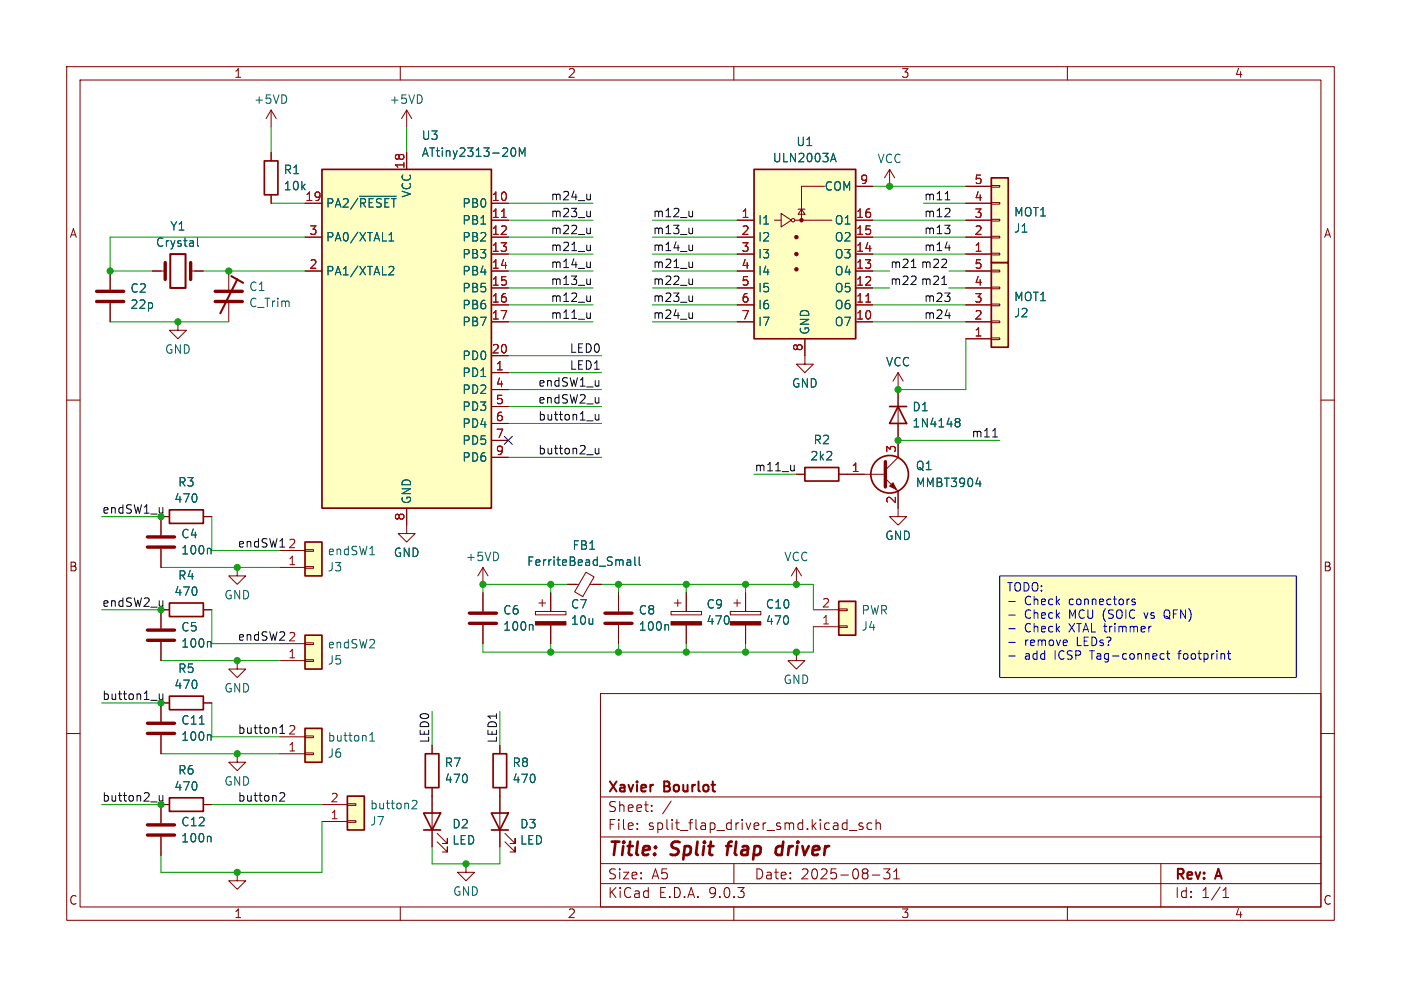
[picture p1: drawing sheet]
<svg xmlns="http://www.w3.org/2000/svg" width="210mm" height="148mm" viewBox="0 0 210 148" stroke-linecap="round" stroke-linejoin="round" font-family="sans-serif">
<g fill="none" stroke="#840000" stroke-width=".15">
<path d="M10 10h190v128h-190zM12 12h186v124h-186zM60 10v2M110 10v2M160 10v2M10 60h2M198 60h2M10 110h2M90 104h108v32h-108zM90 119.5h108M198 110h2M60 136v2"/>
<path d="M90 132.5h108M90 129.5h108M90 125.5h108M95.5 124.2v.2M95.5 123.5v.1M97.7 121.5v.2M97.7 120.8v.1M100.6 120.1l-1.3 1.9M110 136v2M110 129.5v3M127.3 124.5h1.2M129.3 123.5l-.3-.1-.2 .2v.2l.5 .2v.3h-.5"/>
<path d="M130.7 123.5l-.4-.1-.3 .3v.4l.1 .2h.6M130.8 131.2h1.1M131.3 123.5a.37 .37 0 0 1 .7 .1v.8M131.3 122.9v1.5M132.5 130.3h.9l-.5 .6a.41 .41 0 0 1 .5 .2v.4l-.1 .2-.6 .1-.2-.2M134 131.8h.8M134 130.7l.4-.4v1.5M160 136v2M174 129.5v6.5M183.3 134.6h.9M183.3 133.5l.5-.4v1.5"/>
</g>
<path d="M108.9 126.9h.7M109.2 126.5l-.2 1.7M117.3 127a.66 .66 0 0 0-1 .3v.5l.1 .3 .2 .1 .6-.1M117.4 126.2l-.2 2" fill="none" stroke="#840000" stroke-width=".4"/>
<g fill="#ffffc2">
<path d="M149.9 86.4h44.4v15.2h-44.4z"/>
<path d="M45.7 81.3h2.6v5.1h-2.6z"/>
</g>
<path d="M45.7 81.3h2.6v5.1h-2.6z" fill="none" stroke="#840000" stroke-width=".25"/>
<path d="M41.9 85.1h3.8M41.9 82.6h3.8M45.7 85h1.3v.2h-1.3zM45.7 82.4h1.3v.3h-1.3z" fill="none" stroke="#840000" stroke-width=".15"/>
<path d="M55.4 83.2h.7" fill="none" stroke="#006464" stroke-width=".15"/>
<path d="M148.6 39.4h2.5v12.7h-2.5z" fill="#ffffc2"/>
<path d="M39.6 24.1h2.1v5.1h-2.1zM148.6 39.4h2.5v12.7h-2.5z" fill="none" stroke="#840000" stroke-width=".25"/>
<g fill="none" stroke="#840000" stroke-width=".15">
<path d="M40.6 22.9v1.2M40.6 29.2v1.3M144.8 50.8h3.8M144.8 48.3h3.8M144.8 45.7h3.8M144.8 43.2h3.8M144.8 40.6h3.8M148.6 50.7h1.3v.2h-1.3zM148.6 48.1h1.3v.3h-1.3zM148.6 45.6h1.3v.2h-1.3zM148.6 43.1h1.3v.2h-1.3zM148.6 40.5h1.3v.3h-1.3z"/>
<path d="M69.8 129.5v1.3h1.3l-1.3 1.3-1.2-1.3h1.2"/>
</g>
<path d="M113 25.4h15.3v25.4h-15.3z" fill="#ffffc2"/>
<g fill="none" stroke="#840000" stroke-width=".25">
<path d="M113 25.4h15.3v25.4h-15.3zM120.6 70.1h5.1v2h-5.1zM133.3 61h2.6M134.6 61l1.3 2.5h-2.6zM25.4 90.4h5.1v2.1h-5.1z"/>
<circle cx="133.3" cy="71.1" r="2.82"/>
</g>
<g fill="none" stroke="#840000" stroke-width=".15">
<path d="M40.6 16.5l-.7 1.3M40.6 16.5l.8 1.3M40.6 16.5v2.6M110.5 33h2.5M110.5 35.6h2.5M110.5 38.1h2.5M116.1 33h1M117.1 32l1.5 1-1.5 1zM119.1 33h5.6M119.6 31.4h1M120.1 31.4l.5 .7h-1zM123.6 27.9h-3.5v5.1"/>
<path d="M128.3 33h2.5M128.3 35.6h2.5M128.3 38.1h2.5M128.3 27.9h2.5M133.3 25.4l-.7 1.3M133.3 25.4l.8 1.3M133.3 25.4v2.5M16.5 40.6v2.8M16.5 45.5v2.8M26.7 48.3v1.2h1.2l-1.2 1.3-1.3-1.3h1.3M110.5 40.6h2.5M110.5 43.2h2.5"/>
<path d="M110.5 45.7h2.5M110.5 48.3h2.5M120.6 50.8v3.8h1.3l-1.3 1.3-1.2-1.3h1.2M128.3 40.6h2.5M128.3 43.2h2.5M128.3 45.7h2.5M128.3 48.3h2.5M134.6 55.9l-.7 1.3M134.6 55.9l.8 1.3M134.6 55.9v12.7l-1.9 1.9M119.4 71.1h1.2M125.7 71.1h7"/>
<path d="M132.7 71.8l1.9 1.9v2.5M24.1 96.3v2.8M25.4 91.4h-1.3v2.8M30.5 91.4h1.2M35.6 85.1v1.3h1.2l-1.2 1.2-1.3-1.2h1.3M72.4 88.9v2.8M72.4 93.7v2.8M85.1 87.6h1.6M87.8 85.8l1.3 .7-1.7 3-1.3-.8zM88.4 87.6h1.8M92.7 88.9v2.8M92.7 93.7v2.8"/>
<path d="M100.6 91.7h4.6v.5h-4.6zM101.1 90.4h1M101.6 89.9v1M102.9 88.9v2.8M102.9 93.7v2.8M109.5 91.7h4.5v.5h-4.5zM110 90.4h1M110.5 89.9v1M111.8 88.9v2.8M111.8 93.7v2.8M119.4 97.8v1.3h1.2l-1.2 1.2-1.3-1.2h1.3M119.4 85.1l-.8 1.3"/>
<path d="M119.4 85.1l.7 1.3M119.4 85.1v2.5M24.1 105.4v2.8M24.1 110.2v2.8"/>
<circle cx="118.9" cy="33" r=".25"/>
</g>
<g fill="#840000" stroke="#840000" stroke-width=".15">
<path d="M133.3 72.9l.6-.5 .5 1z"/>
<path d="M100.6 93.2h4.6v.5h-4.6z"/>
<path d="M109.5 93.2h4.5v.5h-4.5z"/>
<circle cx="119.4" cy="35.6" r=".25"/>
<circle cx="119.4" cy="38.1" r=".25"/>
<circle cx="119.4" cy="40.4" r=".25"/>
<circle cx="120.1" cy="33" r=".25"/>
</g>
<path d="M129.8 45.3h.7" fill="none" stroke="#a90000" stroke-width=".15"/>
<g fill="none" stroke="#006464" stroke-width=".15">
<path d="M124.6 23.9h.6M124.9 23l.4 1.3M143.3 63.2l.1 .1M143.3 62.8h.4l.1 .1 .1 .2-.2 .2M143.4 63.3h.3M143.4 63.3l-.1 .1M143.7 63.3l.2 .2-.1 .4-.1 .1h-.4M146.3 72.5h.8M146.9 72.1v.9M31.5 96.2l.1 .2v.6M79.7 93.7l.2 .1v.7M94 84h.5v.8"/>
<path d="M94 84.7h.5M94.5 84.2l-.5 .2M95.2 83.5v1.1l.1 .2M95.8 83.5v1.1l.2 .2M100 93.7l.2 .1v.7M29.9 108.6h.7M31.5 110.2l.1 .1v.7"/>
</g>
<path d="M14.5 43.7h4M14.5 45.2h4M132.7 69.2v3.8M22.1 94.5h4.1M22.1 96h4.1M70.4 91.9h4M70.4 93.5h4M90.7 91.9h4M90.7 93.5h4M22.1 108.5h4.1M22.1 110h4.1" fill="none" stroke="#840000" stroke-width=".51"/>
<path d="M125.7 90.2h2.6v5.1h-2.6z" fill="#ffffc2"/>
<path d="M125.7 90.2h2.6v5.1h-2.6z" fill="none" stroke="#840000" stroke-width=".25"/>
<path d="M121.9 94h3.8M121.9 91.4h3.8M125.7 93.9h1.3v.2h-1.3zM125.7 91.3h1.3v.3h-1.3z" fill="none" stroke="#840000" stroke-width=".15"/>
<path d="M45.7 109.2h2.6v5.1h-2.6z" fill="#ffffc2"/>
<path d="M45.7 109.2h2.6v5.1h-2.6z" fill="none" stroke="#840000" stroke-width=".25"/>
<path d="M41.9 113h3.8M41.9 110.5h3.8M45.7 112.9h1.3v.3h-1.3zM45.7 110.4h1.3v.2h-1.3z" fill="none" stroke="#840000" stroke-width=".15"/>
<path d="M55.4 111.1h.7M55.4 110.2l.4-.3v1.2" fill="none" stroke="#006464" stroke-width=".15"/>
<path d="M45.7 95.3h2.6v5h-2.6z" fill="#ffffc2"/>
<path d="M45.7 95.3h2.6v5h-2.6z" fill="none" stroke="#840000" stroke-width=".25"/>
<path d="M41.9 99.1h3.8M41.9 96.5h3.8M45.7 98.9h1.3v.3h-1.3zM45.7 96.4h1.3v.2h-1.3z" fill="none" stroke="#840000" stroke-width=".15"/>
<path d="M52.1 119.4h2.5v5.1h-2.5z" fill="#ffffc2"/>
<path d="M25.4 76.5h5.1v2h-5.1zM25.4 119.6h5.1v2.1h-5.1zM25.4 104.4h5.1v2h-5.1zM52.1 119.4h2.5v5.1h-2.5zM63.8 113h2v5.1h-2zM73.9 113h2v5.1h-2zM63.5 121.9h2.5l-1.2 2.6zM63.5 124.5h2.5M73.7 121.9h2.5l-1.3 2.6zM73.7 124.5h2.5" fill="none" stroke="#840000" stroke-width=".25"/>
<g fill="none" stroke="#840000" stroke-width=".15">
<path d="M22.9 40.6h1.9M28.6 40.6h1.9M34.3 40.6v3.1M34.3 45.2v3.1M25.4 77.5h-1.3v2.8M30.5 77.5h1.2M61 78.7v1.3h1.2l-1.2 1.3-1.3-1.3h1.3M24.1 82.3v2.8M72.4 85.1l-.8 1.3M72.4 85.1l.8 1.3M72.4 85.1v2.5M80.3 91.7h4.5v.5h-4.5z"/>
<path d="M80.8 90.4h1M81.3 89.9v1M82.5 88.9v2.8M82.5 93.7v2.8M24.1 105.4h1.3M30.5 105.4h1.2M35.6 113v1.3h1.2l-1.2 1.3-1.3-1.3h1.3M64.8 111.8v1.2M64.8 118.1v8.9M74.9 111.8v1.2M74.9 118.1v8.9M24.1 125.5v2.8"/>
<path d="M25.4 120.7h-1.3v2.7M30.5 120.7h1.2M35.6 130.8v1.3h1.2l-1.2 1.3-1.3-1.3h1.3M48.3 123.2h3.8M48.3 120.7h3.8M52.1 123.1h1.2v.2h-1.2zM52.1 120.5h1.2v.3h-1.2zM65.5 126.2l1.6 1.6v-.8v.8h-.8M65.5 125l1.6 1.5v-.8v.8h-.8M75.7 126.2l1.5 1.6v-.8v.8h-.7M75.7 125l1.5 1.5v-.8v.8h-.7"/>
</g>
<path d="M29.6 35.7v1.1l.2 .1M31.5 82.2l.1 .2v.7M31.5 125.4l.1 .2v.7M61.8 120.1l.5-.1 .1 .1 .1 .3-.8 .9h.8" fill="none" stroke="#006464" stroke-width=".15"/>
<path d="M24.8 39.4v2.5M28.6 39.4v2.5M32.3 43.7h4M32.3 45.2h4M22.1 80.5h4.1M22.1 82h4.1M22.1 123.7h4.1M22.1 125.2h4.1" fill="none" stroke="#840000" stroke-width=".51"/>
<path d="M25.5 38.1h2.3v5.1h-2.3zM34.7 41.4l1.7 1M35.6 41.9l-2.6 5.1" fill="none" stroke="#840000" stroke-width=".3"/>
<path d="M80.3 93.2h4.5v.5h-4.5z" fill="#840000" stroke="#840000" stroke-width=".15"/>
<path d="M48.3 25.4h25.4v50.8h-25.4z" fill="#ffffc2"/>
<path d="M48.3 25.4h25.4v50.8h-25.4z" fill="none" stroke="#840000" stroke-width=".25"/>
<g fill="none" stroke="#840000" stroke-width=".15">
<path d="M61 16.5v2.6M61 16.5l-.8 1.3M61 16.5l.7 1.3M45.7 30.5h2.6M45.7 35.6h2.6M61 22.9v2.5M73.7 30.5h2.5M73.7 35.6h2.5M73.7 33h2.5M73.7 38.1h2.5M45.7 40.6h2.6M73.7 40.6h2.5"/>
<path d="M73.7 43.2h2.5M73.7 45.7h2.5M73.7 48.3h2.5M73.7 53.3h2.5M73.7 55.9h2.5M73.7 58.4h2.5M61 76.2v2.5M73.7 61h2.5M73.7 63.5h2.5M73.7 66h2.5M73.7 68.6h2.5M134.6 76.2v1.3h1.3l-1.3 1.2-1.3-1.2h1.3"/>
<path d="M35.6 99.1v1.2h1.2l-1.2 1.3-1.3-1.3h1.3"/>
</g>
<path d="M53.9 29.4h5.5M58.3 36.1h.7M58.3 35.2l.4-.3v1.2M58.5 39.9l.4 .1 .1 .3-.8 .9h.8M76.6 22.7l.1-.4 .2-.1a.69 .69 0 0 1 .5 .5 .69 .69 0 0 1-.3 .7h-.3l-.2-.4M77.8 23.4v-1.2l.5 .9 .4-.9v1.2" fill="none" stroke="#006464" stroke-width=".15"/>
<path d="M75.2 32.6h.7" fill="none" stroke="#a90000" stroke-width=".15"/>
<path d="M148.6 26.7h2.5v12.7h-2.5z" fill="#ffffc2"/>
<path d="M148.6 26.7h2.5v12.7h-2.5z" fill="none" stroke="#840000" stroke-width=".25"/>
<g fill="none" stroke="#840000" stroke-width=".15">
<path d="M40.6 22.9v1.2M40.6 29.2v1.3M45.7 35.6h2.6M45.7 30.5h2.6M61 22.9v2.5M73.7 38.1h2.5M73.7 35.6h2.5M73.7 33h2.5M73.7 30.5h2.5M110.5 38.1h2.5M110.5 35.6h2.5M110.5 33h2.5"/>
<path d="M128.3 38.1h2.5M128.3 35.6h2.5M128.3 33h2.5M128.3 27.9h2.5M144.8 38.1h3.8M144.8 35.6h3.8M144.8 33h3.8M144.8 30.5h3.8M144.8 27.9h3.8M148.6 38h1.3v.2h-1.3zM148.6 35.4h1.3v.3h-1.3zM148.6 32.9h1.3v.2h-1.3z"/>
<path d="M148.6 30.4h1.3v.2h-1.3zM148.6 27.8h1.3v.3h-1.3zM16.5 40.6v2.8M16.5 45.5v2.8M22.9 40.6h1.2M29.2 40.6h1.3M45.7 40.6h2.6M73.7 40.6h2.5M73.7 43.2h2.5M73.7 45.7h2.5M73.7 48.3h2.5M73.7 53.3h2.5"/>
<path d="M73.7 55.9h2.5M73.7 58.4h2.5M110.5 40.6h2.5M110.5 43.2h2.5M110.5 45.7h2.5M110.5 48.3h2.5M120.6 50.8v2.5M128.3 40.6h2.5M128.3 43.2h2.5M128.3 45.7h2.5M128.3 48.3h2.5M134.6 58.4v2.6"/>
<path d="M144.8 40.6h3.8M144.8 43.2h3.8M144.8 45.7h3.8M144.8 48.3h3.8M144.8 50.8h3.8M25.4 77.5h-1.3v2.8M30.5 77.5h1.2M61 76.2v2.5M73.7 61h2.5M73.7 63.5h2.5M73.7 66h2.5M73.7 68.6h2.5"/>
<path d="M119.4 71.1h1.2M125.7 71.1h3.8M134.6 63.5v5.1M134.6 73.7v2.5M24.1 82.3v2.8M24.1 96.3v2.8M25.4 91.4h-1.3v2.8M30.5 91.4h1.2M72.4 88.9v2.8M72.4 93.7v2.8M82.5 88.9v2.8M82.5 93.7v2.8"/>
<path d="M85.1 87.6h1.3M88.9 87.6h1.3M92.7 88.9v2.8M92.7 93.7v2.8M102.9 88.9v2.8M102.9 93.7v2.8M111.8 88.9v2.8M111.8 93.7v2.8M24.1 110.2v2.8M25.4 105.4h-1.3v2.8M30.5 105.4h1.2M64.8 111.8v1.2"/>
<path d="M64.8 118.1v3.8M74.9 111.8v1.2M74.9 118.1v3.8M24.1 125.5v2.8M25.4 120.7h-1.3v2.7M30.5 120.7h1.2M64.8 124.5v2.5M74.9 124.5v2.5"/>
</g>
<g fill="none" stroke="#0f0f0f" stroke-width=".15">
<path d="M88.5 29.1v.9M88.5 31.7v.8M88.5 34.2v.8M88.5 36.7v.9M88.5 39.3v.8M88.5 37.5l-.2 .1M88.5 29.8l-.2 .2M88.5 34.9l-.2 .1M88.5 32.4l-.2 .1M103.8 32.4l-.2 .1M103.8 34.9l-.2 .1M103.8 37.5l-.2 .1"/>
<path d="M103.8 31.7v.8M103.8 34.2v.8M103.8 36.7v.9M103.8 39.3v.8M141.7 30h.7M141.7 37.2h.8M141.8 39v.4M88.5 41.8v.9M88.5 44.4v.8M88.5 46.9v.8M88.5 40l-.2 .1M88.5 42.5l-.2 .2"/>
<path d="M88.5 45.1l-.2 .1M88.5 47.6l-.2 .1M103.8 40l-.2 .1M103.8 41.8v.9M103.8 44.4v.8M103.8 46.9v.8M103.8 47.6l-.2 .1M103.8 42.5l-.2 .2M103.8 45.1l-.2 .1M141.1 40.1h.8M141.2 42.7h.7M141.7 47.3h.8"/>
<path d="M89.2 62.1l.1 .8 .3 .1 .2-.1M89.2 67.2l.1 .8 .3 .1 .2-.2M89.8 62.1v.9M89.8 67.2v.9M119.1 69.8v.8M119.1 70.5l-.2 .1M148.8 65.5h.7M41.9 82h.8M23.9 104.1v.7l.3 .1 .2-.1M23.9 119.3v.8h.3l.2-.1M24.4 104.1v.8M24.4 119.3v.8"/>
<path d="M41.9 110h.8M41.9 109.1l.4-.4v1.3M41.9 119l.5-.1 .2 .1 .1 .2-.8 .9h.8"/>
</g>
<g fill="none" stroke="#009600" stroke-width=".15">
<path d="M40.6 19.1v3.8M61 19.1v3.8M40.6 30.5h5.1M45.7 35.6h-29.2v5h6.4M76.2 38.1h12.7M76.2 35.6h12.7M76.2 30.5h12.7M76.2 33h12.7M97.8 38.1h12.7M97.8 35.6h12.7M97.8 33h12.7M130.8 38.1h14"/>
<path d="M130.8 35.6h14M130.8 27.9h14M130.8 33h14M138.4 30.5h6.4M16.5 48.3h17.8M30.5 40.6h15.2M76.2 40.6h12.7M76.2 43.2h12.7M76.2 45.7h12.7M76.2 48.3h12.7M76.2 58.4h14M76.2 53.3h14"/>
<path d="M76.2 55.9h14M97.8 40.6h12.7M97.8 43.2h12.7M97.8 45.7h12.7M97.8 48.3h12.7M130.8 40.6h2.5M130.8 43.2h2.5M130.8 45.7h14M130.8 48.3h14M142.2 40.6h2.6M142.2 43.2h2.6M144.8 50.8v7.6h-10.2"/>
<path d="M15.2 77.5h8.9M31.7 77.5v5.1h10.2M76.2 61h14M76.2 63.5h14M76.2 68.6h14M113 71.1h6.4M134.6 66h15.3M15.2 91.4h8.9M24.1 85.1h17.8M24.1 99.1h17.8M31.7 91.4v5.1h10.2M82.5 87.6v1.3"/>
<path d="M82.5 96.5v1.3M85.1 87.6h-12.7v1.3M90.2 87.6h31.7v3.8M92.7 87.6v1.3M92.7 96.5v1.3M102.9 87.6v1.3M102.9 96.5v1.3M111.8 87.6v1.3M111.8 96.5v1.3M121.9 94v3.8h-49.5v-1.3M15.2 105.4h8.9M24.1 113h17.8"/>
<path d="M31.7 105.4v5.1h10.2M64.8 106.7v5.1M74.9 106.7v5.1M15.2 120.7h8.9M31.7 120.7h16.6M48.3 123.2v7.6h-24.2v-2.5M64.8 127v2.5h10.1v-2.5"/>
</g>
<path d="M75.6 65.4l1.2 1.2M76.8 65.4l-1.2 1.2" fill="none" stroke="#000084" stroke-width=".15"/>
<g fill="none" stroke="#0000c2" stroke-width=".15">
<path d="M149.9 86.4h44.4v15.2h-44.4zM151.2 90.2h1M151.2 92.2h1M151.2 94.3h1M151.2 96.3h1M151.2 98.4h1M170.1 89.9l-.3-.1-.1 .2v.2l.4 .1v.3h-.4M172.6 93.9l-.3 .1M174 98.8h.5M174 98.1h.5M174.7 91.5a.9 .9 0 0 0 0 1.2M174.9 98h.4"/>
<path d="M175 97.6v1.1l.3 .2M184 98h.5M184.2 97.6v1.1l.3 .2"/>
</g>
<g fill="none" stroke="#006464" stroke-width=".15">
<path d="M29.6 35.7v1.1l.2 .1M53.9 29.4h5.5M58.3 36.1h.7M58.3 35.2l.4-.3v1.2M58.5 39.9l.4 .1 .1 .3-.8 .9h.8M76.6 22.7l.1-.4 .2-.1a.69 .69 0 0 1 .5 .5 .69 .69 0 0 1-.3 .7h-.3l-.2-.4M77.8 23.4v-1.2l.5 .9 .4-.9v1.2M124.6 23.9h.6M124.9 23l.4 1.3M143.3 63.2l.1 .1M143.3 62.8h.4l.1 .1 .1 .2-.2 .2M143.4 63.3h.3"/>
<path d="M143.4 63.3l-.1 .1M143.7 63.3l.2 .2-.1 .4-.1 .1h-.4M146.3 72.5h.8M146.9 72.1v.9M31.5 96.2l.1 .2v.6M31.5 82.2l.1 .2v.7M79.7 93.7l.2 .1v.7M94 84h.5v.8M94 84.7h.5M94.5 84.2l-.5 .2M95.2 83.5v1.1l.1 .2M95.8 83.5v1.1l.2 .2"/>
<path d="M100 93.7l.2 .1v.7M29.9 108.6h.7M31.5 110.2l.1 .1v.7M31.5 125.4l.1 .2v.7"/>
</g>
<path d="M75.2 32.6h.7M129.8 45.3h.7" fill="none" stroke="#a90000" stroke-width=".15"/>
<g fill="#009600" stroke="#009600" stroke-width=".15">
<circle cx="92.7" cy="87.6" r=".46"/>
<circle cx="92.7" cy="97.8" r=".46"/>
<circle cx="82.5" cy="97.8" r=".46"/>
<circle cx="69.8" cy="129.5" r=".46"/>
<circle cx="72.4" cy="87.6" r=".46"/>
<circle cx="35.6" cy="85.1" r=".46"/>
<circle cx="34.3" cy="40.6" r=".46"/>
<circle cx="35.6" cy="99.1" r=".46"/>
<circle cx="16.5" cy="40.6" r=".46"/>
<circle cx="26.7" cy="48.3" r=".46"/>
<circle cx="24.1" cy="91.4" r=".46"/>
<circle cx="24.1" cy="77.5" r=".46"/>
<circle cx="133.3" cy="27.9" r=".46"/>
<circle cx="134.6" cy="58.4" r=".46"/>
<circle cx="134.6" cy="66" r=".46"/>
<circle cx="102.9" cy="87.6" r=".46"/>
<circle cx="111.8" cy="87.6" r=".46"/>
<circle cx="82.5" cy="87.6" r=".46"/>
<circle cx="102.9" cy="97.8" r=".46"/>
<circle cx="111.8" cy="97.8" r=".46"/>
<circle cx="119.4" cy="97.8" r=".46"/>
<circle cx="119.4" cy="87.6" r=".46"/>
<circle cx="35.6" cy="130.8" r=".46"/>
<circle cx="35.6" cy="113" r=".46"/>
<circle cx="24.1" cy="120.7" r=".46"/>
<circle cx="24.1" cy="105.4" r=".46"/>
</g>
<g font-size="2.8" fill="#840000">
<text x="91" y="128.9">Title:</text>
<text x="100.7" y="128.9">Split</text>
<text x="109.8" y="128.9">flap</text>
<text x="118" y="128.9">driver</text>
</g>
<g font-size="2.1" fill="#840000">
<text x="91" y="119.2">Xavier</text>
<text x="99.6" y="119.2">Bourlot</text>
<text x="91" y="124.7">File:</text>
<text x="91" y="122">Sheet:</text>
<text x="97.1" y="124.7">split_flap_driver_smd.kicad_sch</text>
<text x="91" y="134.9">KiCad</text>
<text x="91" y="132.1">Size:</text>
<text x="97.7" y="132.1">A5</text>
<text x="98.7" y="134.9">E.D.A.</text>
<text x="106.3" y="134.9">9.0.3</text>
<text x="113" y="132.1">Date:</text>
<text x="120" y="132.1">2025-08-31</text>
<text x="176" y="132.3">Rev:</text>
<text x="176" y="134.9">Id:</text>
<text x="180.1" y="134.9">1/1</text>
<text x="182.4" y="132.3">A</text>
</g>
<g font-size="1.8" fill="#840000">
<text x="35" y="11.9">1</text>
<text x="85" y="11.9">2</text>
<text x="135" y="11.9">3</text>
<text x="185" y="11.9">4</text>
<text x="10.3" y="35.9">A</text>
<text x="198.4" y="35.9">A</text>
<text x="10.3" y="85.9">B</text>
<text x="198.3" y="85.9">B</text>
<text x="10.3" y="135.9">C</text>
<text x="35" y="137.9">1</text>
<text x="85" y="137.9">2</text>
<text x="135" y="137.9">3</text>
<text x="185" y="137.9">4</text>
<text x="198.3" y="135.9">C</text>
</g>
<g font-size="1.8" fill="#006464">
<text x="38" y="15.8">+5VD</text>
<text x="58.3" y="15.8">+5VD</text>
<text x="63.1" y="23.7">ATtiny2313-20M</text>
<text x="63.1" y="21.2">U3</text>
<text x="119.3" y="22.1">U1</text>
<text x="42.4" y="26.3">R1</text>
<text x="42.4" y="28.7">10k</text>
<text x="61.8" y="29.7" transform="rotate(-90 61.8 29.7)">VCC</text>
<text x="115.7" y="24.5">ULN2003A</text>
<text x="123.5" y="28.8">COM</text>
<text x="131.4" y="24.7">VCC</text>
<text x="25.4" y="34.8">Y1</text>
<text x="48.8" y="31.3">PA2/~{RESET}</text>
<text x="69.2" y="31.3">PB0</text>
<text x="69.2" y="33.9">PB1</text>
<text x="113.5" y="33.9">I1</text>
<text x="125" y="33.9">O1</text>
<text x="151.9" y="35.1">J1</text>
<text x="151.9" y="32.7">MOT1</text>
<text x="23.3" y="37.2">Crystal</text>
<text x="48.8" y="36.4">PA0/XTAL1</text>
<text x="48.8" y="41.5">PA1/XTAL2</text>
<text x="69.2" y="36.4">PB2</text>
<text x="69.2" y="39">PB3</text>
<text x="69.2" y="41.5">PB4</text>
<text x="113.5" y="36.4">I2</text>
<text x="113.5" y="39">I3</text>
<text x="113.5" y="41.5">I4</text>
<text x="125" y="36.4">O2</text>
<text x="125" y="39">O3</text>
<text x="125" y="41.5">O4</text>
<text x="19.4" y="44.1">C2</text>
<text x="19.4" y="46.5">22p</text>
<text x="37.2" y="43.8">C1</text>
<text x="37.2" y="46.3">C_Trim</text>
<text x="69.2" y="44">PB5</text>
<text x="69.2" y="46.6">PB6</text>
<text x="113.5" y="44">I5</text>
<text x="113.5" y="46.6">I6</text>
<text x="125" y="44">O5</text>
<text x="125" y="46.6">O6</text>
<text x="151.9" y="47.8">J2</text>
<text x="151.9" y="45.4">MOT1</text>
<text x="24.6" y="53.3">GND</text>
<text x="69.2" y="49.1">PB7</text>
<text x="113.5" y="49.1">I7</text>
<text x="121.5" y="50.3" transform="rotate(-90 121.5 50.3)">GND</text>
<text x="125" y="49.1">O7</text>
<text x="69.2" y="54.2">PD0</text>
<text x="69.2" y="56.7">PD1</text>
<text x="69.2" y="59.3">PD2</text>
<text x="118.6" y="58.3">GND</text>
<text x="132.7" y="55.2">VCC</text>
<text x="69.2" y="61.8">PD3</text>
<text x="69.2" y="64.4">PD4</text>
<text x="136.7" y="61.9">D1</text>
<text x="136.7" y="64.3">1N4148</text>
<text x="69.2" y="66.9">PD5</text>
<text x="69.2" y="69.4">PD6</text>
<text x="121.4" y="69.2">2k2</text>
<text x="121.8" y="66.8">R2</text>
<text x="137.2" y="70.7">Q1</text>
<text x="26" y="75.6">470</text>
<text x="26.6" y="73.2">R3</text>
<text x="61.8" y="75.7" transform="rotate(-90 61.8 75.7)">GND</text>
<text x="137.2" y="73.3">MMBT3904</text>
<text x="27.1" y="80.9">C4</text>
<text x="27.1" y="83.4">100n</text>
<text x="49" y="83.5">endSW1</text>
<text x="58.9" y="83.7">GND</text>
<text x="85.7" y="82.6">FB1</text>
<text x="132.6" y="81.2">GND</text>
<text x="26" y="89.6">470</text>
<text x="26.6" y="87.1">R4</text>
<text x="49" y="85.9">J3</text>
<text x="69.7" y="84.4">+5VD</text>
<text x="78.9" y="85.1">FerriteBead_Small</text>
<text x="117.5" y="84.4">VCC</text>
<text x="27.1" y="94.9">C5</text>
<text x="33.5" y="90.1">GND</text>
<text x="75.3" y="92.4">C6</text>
<text x="75.3" y="94.8">100n</text>
<text x="85.5" y="91.5">C7</text>
<text x="85.5" y="93.9">10u</text>
<text x="95.6" y="92.4">C8</text>
<text x="95.6" y="94.8">100n</text>
<text x="105.8" y="91.5">C9</text>
<text x="105.8" y="93.9">470</text>
<text x="114.7" y="93.9">470</text>
<text x="114.7" y="91.5">C10</text>
<text x="129" y="94.8">J4</text>
<text x="129" y="92.4">PWR</text>
<text x="26.6" y="101.1">R5</text>
<text x="27.1" y="97.3">100n</text>
<text x="49" y="99.9">J5</text>
<text x="49" y="97.4">endSW2</text>
<text x="26" y="103.5">470</text>
<text x="33.5" y="104.1">GND</text>
<text x="117.3" y="102.8">GND</text>
<text x="27.1" y="111.3">100n</text>
<text x="27.1" y="108.9">C11</text>
<text x="49" y="113.8">J6</text>
<text x="49" y="111.4">button1</text>
<text x="26" y="118.8">470</text>
<text x="26.6" y="116.4">R6</text>
<text x="33.5" y="118">GND</text>
<text x="66.6" y="115.2">R7</text>
<text x="66.6" y="117.6">470</text>
<text x="76.7" y="115.2">R8</text>
<text x="76.7" y="117.6">470</text>
<text x="27.1" y="124.1">C12</text>
<text x="55.4" y="124">J7</text>
<text x="55.4" y="121.6">button2</text>
<text x="67.7" y="124.4">D2</text>
<text x="77.9" y="124.4">D3</text>
<text x="27.1" y="126.5">100n</text>
<text x="67.7" y="126.9">LED</text>
<text x="77.9" y="126.9">LED</text>
<text x="67.8" y="134.5">GND</text>
</g>
<g font-size="1.8" fill="#a90000">
<text x="60.7" y="25.4" transform="rotate(-90 60.7 25.4)">18</text>
<text x="128.8" y="27.7">9</text>
<text x="146" y="27.7">5</text>
<text x="45.7" y="30.2">19</text>
<text x="46.3" y="35.3">3</text>
<text x="73.6" y="30.2">10</text>
<text x="73.6" y="32.8">11</text>
<text x="73.6" y="35.3">12</text>
<text x="111.1" y="32.8">1</text>
<text x="111.1" y="35.3">2</text>
<text x="128.2" y="32.8">16</text>
<text x="128.2" y="35.3">15</text>
<text x="146" y="35.3">2</text>
<text x="146" y="32.8">3</text>
<text x="146" y="30.2">4</text>
<text x="46.3" y="40.4">2</text>
<text x="73.6" y="37.8">13</text>
<text x="73.6" y="40.4">14</text>
<text x="111.1" y="37.8">3</text>
<text x="111.1" y="40.4">4</text>
<text x="128.2" y="37.8">14</text>
<text x="128.2" y="40.4">13</text>
<text x="146" y="40.4">5</text>
<text x="146" y="37.8">1</text>
<text x="73.6" y="42.9">15</text>
<text x="73.6" y="45.5">16</text>
<text x="111.1" y="42.9">5</text>
<text x="111.1" y="45.5">6</text>
<text x="128.2" y="42.9">12</text>
<text x="128.2" y="45.5">11</text>
<text x="146" y="45.5">3</text>
<text x="146" y="42.9">4</text>
<text x="73.6" y="48">17</text>
<text x="73.6" y="53.1">20</text>
<text x="111.1" y="48">7</text>
<text x="120.4" y="52.8" transform="rotate(-90 120.4 52.8)">8</text>
<text x="128.2" y="48">10</text>
<text x="146" y="50.5">1</text>
<text x="146" y="48">2</text>
<text x="74.2" y="55.6">1</text>
<text x="74.2" y="58.2">4</text>
<text x="74.2" y="60.7">5</text>
<text x="74.2" y="63.2">6</text>
<text x="74.2" y="65.8">7</text>
<text x="74.2" y="68.3">9</text>
<text x="127.6" y="70.9">1</text>
<text x="134.4" y="68" transform="rotate(-90 134.4 68)">3</text>
<text x="134.4" y="75.6" transform="rotate(-90 134.4 75.6)">2</text>
<text x="43.1" y="82.3">2</text>
<text x="60.7" y="78.2" transform="rotate(-90 60.7 78.2)">8</text>
<text x="43.1" y="84.8">1</text>
<text x="123.1" y="93.7">1</text>
<text x="123.1" y="91.2">2</text>
<text x="43.1" y="98.8">1</text>
<text x="43.1" y="112.8">1</text>
<text x="43.1" y="110.2">2</text>
<text x="49.5" y="122.9">1</text>
<text x="49.5" y="120.4">2</text>
</g>
<g font-size="1.8" fill="#0f0f0f">
<text x="82.5" y="30.1">m24_u</text>
<text x="82.5" y="35.2">m22_u</text>
<text x="82.5" y="32.7">m23_u</text>
<text x="97.8" y="35.2">m13_u</text>
<text x="97.8" y="32.7">m12_u</text>
<text x="138.4" y="35.2">m13</text>
<text x="138.4" y="32.7">m12</text>
<text x="138.4" y="30.1">m11</text>
<text x="82.5" y="37.8">m21_u</text>
<text x="82.5" y="40.3">m14_u</text>
<text x="97.8" y="37.8">m14_u</text>
<text x="97.8" y="40.3">m21_u</text>
<text x="133.3" y="40.3">m21 m22</text>
<text x="138.4" y="37.8">m14</text>
<text x="82.5" y="42.8">m13_u</text>
<text x="82.5" y="45.4">m12_u</text>
<text x="82.5" y="47.9">m11_u</text>
<text x="97.8" y="47.9">m24_u</text>
<text x="97.8" y="42.8">m22_u</text>
<text x="97.8" y="45.4">m23_u</text>
<text x="133.3" y="42.8">m22 m21</text>
<text x="138.4" y="47.9">m24</text>
<text x="138.4" y="45.4">m23</text>
<text x="85.3" y="53">LED0</text>
<text x="80.6" y="58.1">endSW1_u</text>
<text x="85.3" y="55.5">LED1</text>
<text x="80.6" y="60.6">endSW2_u</text>
<text x="80.6" y="63.2">button1_u</text>
<text x="145.5" y="65.7">m11</text>
<text x="80.6" y="68.2">button2_u</text>
<text x="113" y="70.8">m11_u</text>
<text x="15.2" y="77.1">endSW1_u</text>
<text x="35.6" y="82.2">endSW1</text>
<text x="15.2" y="91.1">endSW2_u</text>
<text x="35.6" y="96.2">endSW2</text>
<text x="43.1" y="96.3">2</text>
<text x="15.2" y="105.1">button1_u</text>
<text x="35.6" y="110.1">button1</text>
<text x="64.4" y="111.5" transform="rotate(-90 64.4 111.5)">LED0</text>
<text x="74.6" y="111.5" transform="rotate(-90 74.6 111.5)">LED1</text>
<text x="15.2" y="120.3">button2_u</text>
<text x="35.6" y="120.3">button2</text>
</g>
<g font-size="1.8" fill="#0000c2">
<text x="150.8" y="89">TODO:</text>
<text x="153.6" y="91.1">Check</text>
<text x="153.6" y="93.1">Check</text>
<text x="153.6" y="95.2">Check</text>
<text x="160.4" y="91.1">connectors</text>
<text x="160.4" y="93.1">MCU (SOIC</text>
<text x="160.4" y="95.2">XTAL trimmer</text>
<text x="172" y="93.1">vs</text>
<text x="175.2" y="93.1">QFN)</text>
<text x="153.6" y="97.2">remove</text>
<text x="153.6" y="99.3">add</text>
<text x="158.2" y="99.3">ICSP</text>
<text x="161.5" y="97.2">LEDs?</text>
<text x="163.7" y="99.3">Tag-connect</text>
<text x="177.1" y="99.3">footprint</text>
</g>
</svg>
